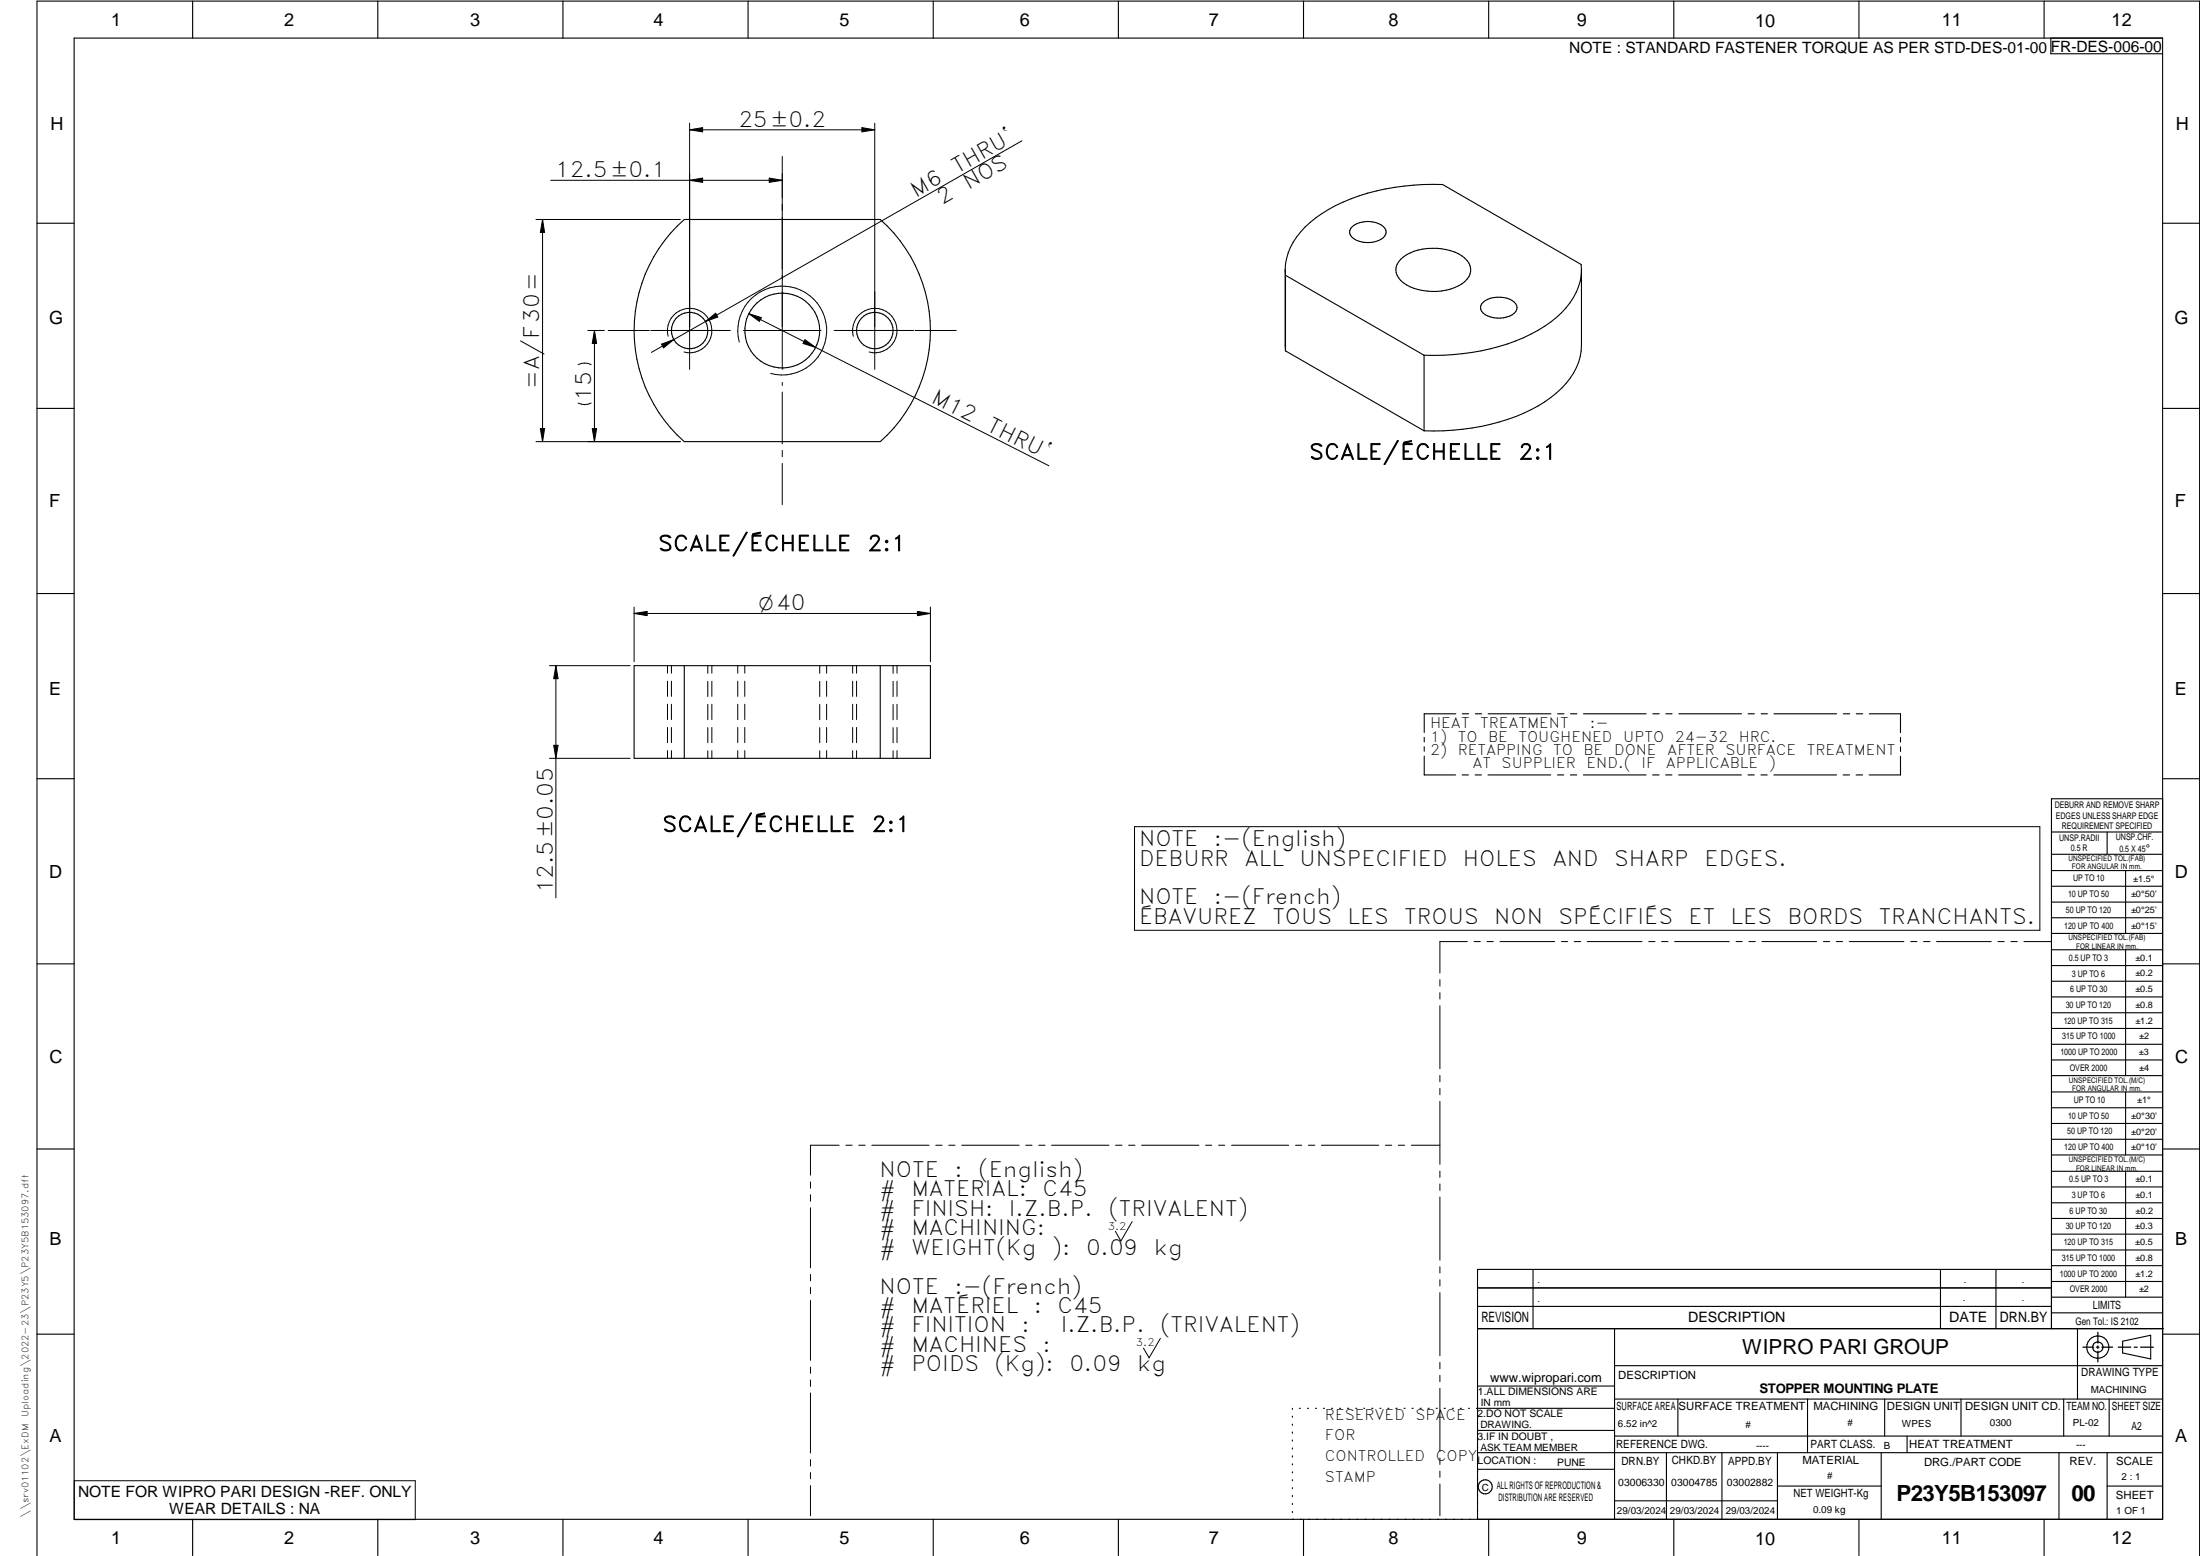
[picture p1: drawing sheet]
<svg xmlns="http://www.w3.org/2000/svg" width="594mm" height="420mm" viewBox="0 0 594 420" stroke-linecap="round" stroke-linejoin="round" font-family="sans-serif">
<g fill="none" stroke="#000" stroke-width=".3">
<path d="M20 10.3h564v400h-564zM52 .3v10M102 .3v10M152 .3v10M202 .3v10M252 .3v10M302 .3v10M352 .3v10M402 .3v10M452 .3v10M502 .3v10M552 .3v10"/>
<path d="M553.8 10.3v4.2h30.2M10 60.3h10M182.9 61l1.9-1.7h52.9a40 40 0 0 1 0 60h-52.9a40 40 0 0 1-1.9-58.3zM347 72.9l.1 21.8M347 72.8l.1 1.5M347 72.8a18.1 18.1 0 0 1 8.3-14 51 51 0 0 1 26.5-8.8l7.7-.2 37.5 21.6a16.8 16.8 0 0 1-6.7 14.3 47.7 47.7 0 0 1-25.4 9.8 63.5 63.5 0 0 1-10.4 .4M347.1 74.3v20.4M347.1 74.3l37.4 21.6M365.2 61.2a6.8 6.8 0 0 1 8.8 .4 1.97 1.97 0 0 1-1 3 7.3 7.3 0 0 1-7.8-.4 1.86 1.86 0 0 1 0-3zM378.2 70a13.8 13.8 0 0 1 12.3-2.6 8.1 8.1 0 0 1 6.5 4.4 4.6 4.6 0 0 1-3.1 5.4 15.5 15.5 0 0 1-14.9-.8 3.9 3.9 0 0 1-.8-6.4zM427.1 72.9v20.4a17.9 17.9 0 0 1-8.3 14 51.5 51.5 0 0 1-26.4 8.9l-7.9 .1M584 60.3h10"/>
<path d="M347.1 94.7l37.4 21.6M384.5 95.9v20.4M400.6 81.6a7 7 0 0 1 8.7 .4 2.02 2.02 0 0 1-1 3 7.4 7.4 0 0 1-7.7-.4 1.86 1.86 0 0 1 0-3zM10 110.3h10M584 110.3h10M10 160.3h10M171.2 179.7h80v25.1h-80zM184.8 179.7v25.1M237.7 179.7v25.1M584 160.3h10M384.6 199.1v1.2M393.1 192.7h-8.5v5.1"/>
<path d="M394.9 192.7h1.7M398.4 192.7h1.7M401.9 192.7h16.9M420.6 192.7h1.7M424.1 192.7h1.7M427.6 192.7h16.9M446.3 192.7h1.7M449.8 192.7h1.7M453.3 192.7h17M472.1 192.7h1.6M475.6 192.7h1.7M479 192.7h17"/>
<path d="M497.7 192.7h1.8M501.3 192.7h1.7M504.8 192.7h8.4v5.1M513.2 199.1v1.3M10 210.3h10M384.6 201.6v1.3M384.6 204.2v5.1h8.5M394.8 209.3h1.7M398.4 209.3h1.6M401.8 209.3h17M420.6 209.3h1.7M424 209.3h1.8"/>
<path d="M427.6 209.3h16.9M446.3 209.3h1.7M449.8 209.3h1.7M453.3 209.3h16.9M472 209.3h1.7M475.5 209.3h1.7M479 209.3h16.9M497.7 209.3h1.7M501.2 209.3h1.8M513.2 204.2v5.1h-8.5M513.2 201.7v1.2M584 215.7h-30v143.1"/>
<path d="M584 210.3h10M554 224.7h30M554 230.7h30M554 235.1h30M554 239.3h30M569 224.7v6M574 235.1v17M554 243.6h30M554 247.8h30M554 252.1h30M554 256.5h30M574 256.5v33.9"/>
<path d="M10 260.3h10M554 260.7h30M554 265h30M554 269.2h30M554 273.5h30M554 277.7h30M584 260.3h10M554 282h30M554 286.2h30M554 290.4h30M554 294.9h30M554 299.1h30"/>
<path d="M574 294.9v17M10 310.3h10M554 303.4h30M554 307.6h30M554 311.9h30M554 316.3h30M574 316.3v34M584 310.3h10M554 320.5h30M554 324.8h30M554 329h30M554 333.2h30"/>
<path d="M554 337.5h30M399 358.8h185.2M399 352.8h155M399 347.8h155M414 342.8v16M436 358.8v51.5M524 342.8v16M539 342.8v16M554 341.8h30M554 346h30M554 350.3h30M554 354.5h30"/>
<path d="M554 342.8h-155v67.5M561 358.8v19M10 360.3h10M399 374.3h37M436 377.8h148M453.1 377.8v10M488.1 377.8v14.5M508.9 377.8v10M529.5 377.8v10M557.3 377.8v10M569.5 377.8v10M573.2 362.2l7.6-1.6v6.3l-7.6-1.6z"/>
<path d="M584 368.8h-148M584 360.3h10M349 380.3v.3M349 382.4v.3M349 384.6v.3M349 386.7v.3M349 388.8v.3M349 391v.3M349 393.1v.3M349 395.3v.3M349 397.4v.3M349 399.5v.3"/>
<path d="M350.9 380.3h.2M353.1 380.3h.2M355.2 380.3h.3M357.4 380.3h.3M359.6 380.3h.3M361.7 380.3h.3M363.9 380.3h.3M366.1 380.3h.3M368.3 380.3h.2M370.4 380.3h.3M372.6 380.3h.3M374.8 380.3h.3"/>
<path d="M376.9 380.3h.4M379.1 380.3h.3M381.3 380.3h.3M383.4 380.3h.4M385.6 380.3h.3M387.8 380.3h.3M390 380.3h.3M392.2 380.3h.3M394.3 380.3h.3M396.5 380.3h.3M398.7 380.3h37.3M399 396.7h37"/>
<path d="M399 392.3h185M399 386.2h37M436 387.8h148M450 392.3v18M465 392.3v18M480 392.3v18M508 392.3v18M515 387.8v4.5M556 392.3v18M569 392.3v18M52 410.3v9.7M102 410.3v9.7"/>
<path d="M152 410.3v9.7M202 410.3v9.7M252 410.3v9.7M302 410.3v9.7M349 401.7v.3M349 403.8v.4M349 406v.3M349 408.1v.3M352 410.3v9.7M402 410.3v9.7M436 405.3h44M452 410.3v9.7"/>
<path d="M480 401.3h28M502 410.3v9.7M552 410.3v9.7M569 401.3h15M10 420v-419.7h584v419.7"/>
<circle cx="186.2" cy="89.2" r="4.9"/>
<circle cx="211.2" cy="89.3" r="10.1"/>
<circle cx="236.2" cy="89.2" r="4.9"/>
<circle cx="566.5" cy="363.7" r="1.39"/>
<circle cx="566.5" cy="363.8" r="3"/>
<circle cx="401.1" cy="401.5" r="1.9"/>
</g>
<g fill="none" stroke="#000" stroke-width=".27">
<path d="M186.2 35.1l3.5-.6v1.1zM186.2 33.3v66.4M186.2 35.1h50M232.7 34.5l3.5 .6-3.5 .5zM236.2 33.3v66.4M276 38l-100.1 57.2M144.7 59.3h39M146.5 59.3v60M146.5 59.3l.6 3.5h-1.2zM148.7 48.7h62.5M186.2 48.7l3.5-.6v1.1zM207.7 48.1l3.5 .6-3.5 .5z"/>
<path d="M211.2 42.2v57.5M156.1 98.5a3.9 3.9 0 0 1 3.5 0M158.7 89.2h4.5M160.5 89.2v30.1M160.5 89.2l.6 3.6h-1.2zM164.2 89.2h11.1M175.7 89.2h21.5M178.6 92.9l3.3-1.2-2.7 2.2zM180.4 90.8a6 6 0 0 1 5.3-7.5 6 6 0 0 1 6.5 6.4 6 6 0 0 1-7.5 5.3M190.5 86.8l2.7-2.2 .6 1zM199.6 92.4a12 12 0 0 1 10.6-15.1 12 12 0 0 1 13 13 12 12 0 0 1-15.1 10.5M200.7 89.2h21"/>
<path d="M202.2 84.7l3.4 1.1-.5 1zM202.2 84.7l81 41.1M217.4 91.7l2.9 2.1-3.4-1zM230.4 90.8a6 6 0 0 1 5.3-7.5 6 6 0 0 1 6.5 6.4 6 6 0 0 1-7.5 5.3M246.7 89.2h-21.5M247.1 89.2h11.1M144.7 119.3h39M145.9 115.7h1.2l-.6 3.6zM156.1 108.8a3.9 3.9 0 0 0 3.5 0M159.9 115.7h1.2l-.6 3.6zM211.2 103.3v.8M211.2 105.9v13.9"/>
<path d="M211.2 121.6v1.8M211.2 125.1v11.2M148.4 179.7h21.8M150.1 179.7v62.7M150.1 179.7l.6 3.6h-1.2zM171.2 163.9v14.8M171.2 165.7l3.5-.6v1.1zM171.2 165.7h80M180.2 179.7v2.1M181.3 179.7v2.1M191.1 179.7v2.1M192.2 179.7v2.1"/>
<path d="M199.2 179.7v2.1M201.1 179.7v2.1M221.4 179.7v2.1M223.2 179.7v2.1M230.2 179.7v2.1M231.3 179.7v2.1M241.2 179.7v2.1M242.2 179.7v2.1M247.7 165.1l3.5 .6-3.5 .5zM251.2 163.9v14.8M180.2 183.9v4.1M180.2 190.2v4.1"/>
<path d="M180.2 196.4v4.1M181.3 183.9v4.1M181.3 190.2v4.1M181.3 196.4v4.1M191.1 184v4.1M191.1 190.2v4.2M191.1 196.5v4.1M192.2 183.9v4.1M192.2 190.2v4.1M192.2 196.4v4.1M199.2 183.9v4.1M199.2 190.2v4.1"/>
<path d="M199.2 196.4v4.1M201.1 183.9v4.1M201.1 190.2v4.1M201.1 196.4v4.1M221.4 184v4.1M221.4 190.2v4.2M221.4 196.5v4.1M223.2 183.9v4.1M223.2 190.2v4.1M223.2 196.4v4.1M230.2 183.9v4.1M230.2 190.2v4.1"/>
<path d="M230.2 196.4v4.1M231.3 183.9v4.1M231.3 190.2v4.1M231.3 196.4v4.1M241.2 184v4.1M241.2 190.2v4.2M241.2 196.5v4.1M242.2 183.9v4.1M242.2 190.2v4.1M242.2 196.4v4.1M148.4 204.8h21.8M149.5 201.3h1.2l-.6 3.5z"/>
<path d="M180.2 202.7v2.1M181.3 202.7v2.1M191.1 202.7v2.1M192.2 202.7v2.1M199.2 202.7v2.1M201.1 202.7v2.1M221.4 202.7v2.1M223.2 202.7v2.1M230.2 202.7v2.1M231.3 202.7v2.1M241.2 202.7v2.1M242.2 202.7v2.1"/>
<path d="M306.4 223.2h244.4v28h-244.4zM396.2 254.3h-7.4v8.5M398.1 254.3h1.6M401.5 254.3h1.8M405 254.3h14.8M421.6 254.3h1.7M425.1 254.3h1.7M428.6 254.3h14.8M445.2 254.3h1.7M448.7 254.3h1.7M452.2 254.3h14.8M468.8 254.3h1.7"/>
<path d="M472.3 254.3h1.7M475.8 254.3h14.8M492.4 254.3h1.7M495.8 254.3h1.8M499.4 254.3h14.7M516 254.3h1.6M519.4 254.3h1.8M522.9 254.3h14.8M539.5 254.3h1.7M543 254.3h1.7M546.5 254.3h7.4M388.8 264.5v1.8"/>
<path d="M388.8 268.1v1.6M388.8 271.6v17M388.8 290.4v1.7M388.8 293.9v1.7M388.8 297.4v17M218.9 319.2v1.6M226.6 309.2h-7.7v8.1M228.4 309.2h1.7M231.9 309.2h1.7M235.4 309.2h15.5M252.7 309.2h1.7M256.2 309.2h1.7"/>
<path d="M259.7 309.2h15.5M277 309.2h1.7M280.5 309.2h1.7M284 309.2h15.5M301.2 309.2h1.8M304.8 309.2h1.7M308.3 309.2h15.5M325.5 309.2h1.7M329.1 309.2h1.6M332.6 309.2h15.4M349.8 309.2h1.7M353.3 309.2h1.7"/>
<path d="M356.8 309.2h15.5M374.1 309.2h1.7M377.6 309.2h1.7M381.1 309.2h7.7M388.8 316.2v1.7M388.8 319.7v1.7M218.9 322.6v1.8M218.9 326.1v16.2M305.7 329.9l-3 5.2-1.5-2.6M388.8 323.2v17.1M218.9 344.1v1.8M218.9 347.6v1.7"/>
<path d="M218.9 351.2v16.1M388.8 342.1v1.6M388.8 345.6v1.7M388.8 349v17.1M218.9 369.1v1.7M218.9 372.6v1.8M218.9 376.1v16.2M313.3 361.4l-3 5.2-1.5-2.6M388.8 367.9v1.7M388.8 371.4v1.7M388.8 374.9v17M20.1 399.8h92v10.5h-92z"/>
<path d="M218.9 394.1v1.8M218.9 397.6v1.7M388.8 393.7v1.7M388.8 397.2v1.7M218.9 401.2v8.1M388.8 400.7v8.6"/>
</g>
<path d="M566.5 359.7v3M562.5 363.8h2.9M566.1 363.8h.7M566.5 363.4v.7M566.5 364.9v2.8M567.6 363.8h2.9M572 363.8h3.4M576.3 363.8h.8M578 363.8h3.5" fill="none" stroke="#000" stroke-width=".34"/>
<g fill="#000">
<path d="M186.2 35.1l3.5-.6v1.1zM232.7 34.5l3.5 .6-3.5 .5zM186.2 48.7l3.5-.6v1.1zM207.7 48.1l3.5 .6-3.5 .5zM146.5 59.3l.6 3.5h-1.2zM160.5 89.2l.6 3.6h-1.2zM178.6 92.9l3.3-1.2-2.7 2.2zM190.5 86.8l2.7-2.2 .6 1zM202.2 84.7l3.4 1.1-.5 1zM217.4 91.7l2.9 2.1-3.4-1zM145.9 115.7h1.2l-.6 3.6zM159.9 115.7h1.2l-.6 3.6z"/>
<path d="M171.2 165.7l3.5-.6v1.1zM247.7 165.1l3.5 .6-3.5 .5zM150.1 179.7l.6 3.6h-1.2zM149.5 201.3h1.2l-.6 3.5z"/>
</g>
<g font-size="6">
<text x="512.1" y="405.2">P23Y5B153097</text>
<text x="559.4" y="405.2">00</text>
</g>
<g font-size="5.7">
<text x="199.4" y="34.2">25±0.2</text>
<text x="149.9" y="47.8">12.5±0.1</text>
<text x="258.5" y="47" transform="rotate(-30 258.5 47)">THRU`</text>
<text x="247.3" y="53.4" transform="rotate(-30 247.3 53.4)">M6</text>
<text x="261.5" y="51.3" transform="rotate(-30 261.5 51.3)">NOS</text>
<text x="254.4" y="55.4" transform="rotate(-30 254.4 55.4)">2</text>
<text x="145.6" y="105" transform="rotate(-90 145.6 105)">=A/F30=</text>
<text x="159.6" y="108.2" transform="rotate(-90 159.6 108.2)">15</text>
<text x="251.2" y="108.5" transform="rotate(27 251.2 108.5)">M12</text>
<text x="266.1" y="116.1" transform="rotate(27 266.1 116.1)">THRU`</text>
<text x="353.5" y="124">SCALE/ÉCHELLE</text>
<text x="410.1" y="124">2:1</text>
<text x="177.7" y="148.8">SCALE/ÉCHELLE</text>
<text x="234.2" y="148.8">2:1</text>
<text x="178.9" y="224.6">SCALE/ÉCHELLE</text>
<text x="235.4" y="224.6">2:1</text>
<text x="307.6" y="228.5">NOTE</text>
<text x="307.6" y="233.7">DEBURR</text>
<text x="327.8" y="228.5">:-(English)</text>
<text x="336" y="233.7">ALL</text>
<text x="350.9" y="233.7">UNSPECIFIED</text>
<text x="395" y="233.7">HOLES</text>
<text x="419.2" y="233.7">AND</text>
<text x="435.9" y="233.7">SHARP</text>
<text x="460.3" y="233.7">EDGES.</text>
<text x="149.3" y="241.2" transform="rotate(-90 149.3 241.2)">12.5±0.05</text>
<text x="307.6" y="244.2">NOTE</text>
<text x="327.8" y="244.2">:-(French)</text>
<text x="307.6" y="249.5">ÉBAVUREZ</text>
<text x="343.6" y="249.5">TOUS</text>
<text x="363.9" y="249.5">LES</text>
<text x="379.2" y="249.5">TROUS</text>
<text x="403.5" y="249.5">NON</text>
<text x="420.9" y="249.5">SPÉCIFIÉS</text>
<text x="455.9" y="249.5">ET</text>
<text x="467.3" y="249.5">LES</text>
<text x="482.7" y="249.5">BORDS</text>
<text x="507.3" y="249.5">TRANCHANTS.</text>
<text x="237.5" y="317.8">NOTE</text>
<text x="257.7" y="317.8">:</text>
<text x="264.1" y="317.8">(English)</text>
<text x="237.5" y="323">#</text>
<text x="246.1" y="323">MATERIAL:</text>
<text x="281.5" y="323">C45</text>
<text x="237.5" y="328.3">#</text>
<text x="246.1" y="328.3">FINISH:</text>
<text x="272.4" y="328.3">I.Z.B.P.</text>
<text x="299.3" y="328.3">(TRIVALENT)</text>
<text x="237.5" y="333.5">#</text>
<text x="246.1" y="333.5">MACHINING:</text>
<text x="237.5" y="338.8">#</text>
<text x="246.1" y="338.8">WEIGHT(Kg</text>
<text x="284" y="338.8">):</text>
<text x="293.3" y="338.8">0.09</text>
<text x="311.6" y="338.8">kg</text>
<text x="237.5" y="349.3">NOTE</text>
<text x="257.7" y="349.3">:-(French)</text>
<text x="237.5" y="354.5">#</text>
<text x="237.5" y="359.8">#</text>
<text x="246.1" y="354.5">MATÉRIEL</text>
<text x="246.1" y="359.8">FINITION</text>
<text x="275.8" y="359.8">:</text>
<text x="279.2" y="354.5">:</text>
<text x="285.6" y="354.5">C45</text>
<text x="286.4" y="359.8">I.Z.B.P.</text>
<text x="313.3" y="359.8">(TRIVALENT)</text>
<text x="237.5" y="365">#</text>
<text x="246.1" y="365">MACHINES</text>
<text x="281.5" y="365">:</text>
<text x="237.5" y="370.3">#</text>
<text x="246.1" y="370.3">POIDS</text>
<text x="268.5" y="370.3">(Kg):</text>
<text x="288.8" y="370.3">0.09</text>
<text x="307.1" y="370.3">kg</text>
</g>
<text font-size="5.6" x="470.5" y="365.5">WIPRO PARI GROUP</text>
<text font-size="5.4" x="204.9" y="164.8">O40</text>
<g font-size="4.9">
<text x="30" y="6.9">1</text>
<text x="76.7" y="6.9">2</text>
<text x="127" y="6.9">3</text>
<text x="176.5" y="6.9">4</text>
<text x="226.7" y="6.9">5</text>
<text x="275.4" y="6.9">6</text>
<text x="326.4" y="6.9">7</text>
<text x="375" y="6.9">8</text>
<text x="425.8" y="6.9">9</text>
<text x="473.9" y="7.3">10</text>
<text x="524.3" y="6.9">11</text>
<text x="570.2" y="6.9">12</text>
<text x="13.6" y="35.1">H</text>
<text x="587.6" y="35.1">H</text>
<text x="13.2" y="87.5">G</text>
<text x="587.2" y="87.5">G</text>
<text x="13.2" y="137">F</text>
<text x="587.2" y="137">F</text>
<text x="13.2" y="187.6">E</text>
<text x="587.2" y="187.6">E</text>
<text x="13.2" y="237">D</text>
<text x="587.2" y="237">D</text>
<text x="13.4" y="287.1">C</text>
<text x="587.4" y="287.1">C</text>
<text x="13.4" y="336.2">B</text>
<text x="587.4" y="336.2">B</text>
<text x="13.4" y="389.3">A</text>
<text x="587.4" y="389.3">A</text>
<text x="30" y="416.9">1</text>
<text x="76.7" y="416.9">2</text>
<text x="127" y="416.9">3</text>
<text x="176.5" y="416.9">4</text>
<text x="226.7" y="416.9">5</text>
<text x="275.4" y="416.9">6</text>
<text x="326.4" y="416.9">7</text>
<text x="375" y="416.9">8</text>
<text x="425.8" y="416.9">9</text>
<text x="473.9" y="417.3">10</text>
<text x="524.3" y="416.9">11</text>
<text x="570.2" y="416.9">12</text>
</g>
<g font-size="4.2">
<text x="423.7" y="14.3">NOTE : STANDARD FASTENER TORQUE AS PER STD-DES-01-00</text>
<text x="553.8" y="14">FR-DES-006-00</text>
<text x="21.1" y="404.3">NOTE FOR WIPRO PARI DESIGN -REF. ONLY</text>
<text x="45.7" y="408.8">WEAR DETAILS : NA</text>
</g>
<g font-size="3.9">
<text x="386.2" y="196.7">HEAT</text>
<text x="399.7" y="196.7">TREATMENT</text>
<text x="429.3" y="196.7">:-</text>
<text x="386.2" y="200.3">1)</text>
<text x="386.2" y="203.9">2)</text>
<text x="393.6" y="200.3">TO</text>
<text x="393.6" y="203.9">RETAPPING</text>
<text x="401.9" y="200.3">BE</text>
<text x="410.1" y="200.3">TOUGHENED</text>
<text x="419.4" y="203.9">TO</text>
<text x="427.6" y="203.9">BE</text>
<text x="435.8" y="203.9">DONE</text>
<text x="438.3" y="200.3">UPTO</text>
<text x="450.2" y="203.9">AFTER</text>
<text x="452.3" y="200.3">24-32</text>
<text x="465.9" y="203.9">SURFACE</text>
<text x="469.5" y="200.3">HRC.</text>
<text x="487.9" y="203.9">TREATMENT</text>
<text x="397.6" y="207.5">AT</text>
<text x="405.5" y="207.5">SUPPLIER</text>
<text x="428.4" y="207.5">END.(</text>
<text x="443.3" y="207.5">IF</text>
<text x="449.9" y="207.5">APPLICABLE</text>
<text x="477.6" y="207.5">)</text>
<text x="400" y="357.1">REVISION</text>
<text x="455.9" y="357.1">DESCRIPTION</text>
<text x="526.4" y="357.1">DATE</text>
<text x="540" y="357.1">DRN.BY</text>
<text x="357.8" y="383.3">RESERVED</text>
<text x="382.3" y="383.3">SPACE</text>
<text x="357.8" y="388.9">FOR</text>
<text x="357.8" y="394.5">CONTROLLED</text>
<text x="387.8" y="394.5">COPY</text>
<text x="357.8" y="400">STAMP</text>
</g>
<text font-size="3.6" x="475.1" y="376.1">STOPPER MOUNTING PLATE</text>
<text font-size="3.5" x="402.4" y="373.3">www.wipropari.com</text>
<g font-size="3.1">
<text x="565.1" y="353.5">LIMITS</text>
<text x="562" y="371.7">DRAWING TYPE</text>
<text x="437" y="372.3">DESCRIPTION</text>
<text x="436.5" y="380.8">SURFACE AREA</text>
<text x="453.3" y="380.8">SURFACE TREATMENT</text>
<text x="489.7" y="380.8">MACHINING</text>
<text x="509.5" y="380.8">DESIGN UNIT</text>
<text x="530.6" y="380.8">DESIGN UNIT CD.</text>
<text x="558" y="380.6">TEAM NO.</text>
<text x="570.3" y="380.7">SHEET SIZE</text>
<text x="575.6" y="386.1">A2</text>
<text x="436.4" y="391.1">REFERENCE DWG.</text>
<text x="437.8" y="395.5">DRN.BY</text>
<text x="451.4" y="395.4">CHKD.BY</text>
<text x="466.6" y="395.5">APPD.BY</text>
<text x="486.7" y="395.4">MATERIAL</text>
<text x="488.9" y="390.9">PART CLASS.</text>
<text x="515.6" y="390.9">HEAT TREATMENT</text>
<text x="519.6" y="395.9">DRG./PART CODE</text>
<text x="558.9" y="395.5">REV.</text>
<text x="571.4" y="395.6">SCALE</text>
<text x="484.3" y="404.2">NET WEIGHT-Kg</text>
<text x="571.4" y="404.7">SHEET</text>
</g>
<text font-size="3" x="579.5" y="230.1">°</text>
<g font-size="2.8">
<text x="299.1" y="332.1">3.2</text>
<text x="560.4" y="357.7">Gen Tol.: IS 2102</text>
<text x="306.7" y="363.6">3.2</text>
<text x="399.1" y="376.6">1.ALL DIMENSIONS ARE</text>
<text x="399" y="382.7">2.DO NOT SCALE</text>
<text x="399" y="388.7">3.IF IN DOUBT ,</text>
<text x="399" y="395.4">LOCATION :</text>
<text x="420.5" y="396">PUNE</text>
<text x="404.2" y="402">ALL RIGHTS OF REPRODUCTION &amp;</text>
<text x="437" y="401.2">03006330</text>
<text x="451.3" y="401.2">03004785</text>
<text x="466.3" y="401.2">03002882</text>
<text x="404.7" y="405.4">DISTRIBUTION ARE RESERVED</text>
</g>
<g font-size="2.7">
<text x="564.6" y="376.2">MACHINING</text>
<text x="399.9" y="379.7">IN mm</text>
<text x="399.7" y="385.7">DRAWING.</text>
<text x="436.9" y="385.4">6.52 in^2</text>
<text x="471.4" y="385.5">#</text>
<text x="498.9" y="385">#</text>
<text x="513.6" y="385.3">WPES</text>
<text x="537.3" y="385.1">0300</text>
<text x="559.7" y="385.1">PL-02</text>
<text x="399.7" y="391.8">ASK TEAM MEMBER</text>
<text x="474.2" y="391.2">----</text>
<text x="508.7" y="391.2">B</text>
<text x="560.6" y="391.1">---</text>
<text x="493.4" y="399.5">#</text>
<text x="572.8" y="399.7">2 : 1</text>
<text x="400.1" y="402.5">C</text>
<text x="436.6" y="408.7">29/03/2024</text>
<text x="450.9" y="408.8">29/03/2024</text>
<text x="466" y="408.9">29/03/2024</text>
<text x="489.6" y="408.5">0.09 kg</text>
<text x="571.4" y="408.7">1 OF 1</text>
</g>
<g font-size="2.5">
<text x="554.9" y="218.3">DEBURR AND REMOVE SHARP</text>
<text x="555.2" y="221">EDGES UNLESS SHARP EDGE</text>
<text x="556.1" y="227.1">UNSP.RADII</text>
<text x="556.8" y="223.8">REQUIREMENT SPECIFIED</text>
<text x="571.4" y="226.9">UNSP.CHF.</text>
<text x="559.2" y="229.9">0.5 R</text>
<text x="572.3" y="230.1">0.5 X 45</text>
<text x="559.8" y="238">UP TO 10</text>
<text x="576.1" y="238.1">±1.5°</text>
<text x="558.5" y="242.2">10 UP TO 50</text>
<text x="575.5" y="242.3">±0°50'</text>
<text x="557.4" y="250.7">120 UP TO 400</text>
<text x="557.9" y="246.5">50 UP TO 120</text>
<text x="575.5" y="250.7">±0°15'</text>
<text x="575.5" y="246.5">±0°25'</text>
<text x="558.7" y="259.4">0.5 UP TO 3</text>
<text x="559.5" y="263.7">3 UP TO 6</text>
<text x="576.6" y="263.6">±0.2</text>
<text x="576.6" y="259.4">±0.1</text>
<text x="559" y="267.9">6 UP TO 30</text>
<text x="576.6" y="267.9">±0.5</text>
<text x="557.8" y="272.2">30 UP TO 120</text>
<text x="576.6" y="272.2">±0.8</text>
<text x="556.9" y="280.7">315 UP TO 1000</text>
<text x="557.3" y="276.4">120 UP TO 315</text>
<text x="576.6" y="276.4">±1.2</text>
<text x="577.7" y="280.7">±2</text>
<text x="556.4" y="284.9">1000 UP TO 2000</text>
<text x="577.6" y="284.9">±3</text>
<text x="558.9" y="289.2">OVER 2000</text>
<text x="577.7" y="289.3">±4</text>
<text x="560" y="297.9">UP TO 10</text>
<text x="577.1" y="297.9">±1°</text>
<text x="558.5" y="302.1">10 UP TO 50</text>
<text x="575.5" y="302.1">±0°30'</text>
<text x="557.4" y="310.6">120 UP TO 400</text>
<text x="558.2" y="306.3">50 UP TO 120</text>
<text x="575.5" y="310.6">±0°10'</text>
<text x="575.5" y="306.4">±0°20'</text>
<text x="558.8" y="319.2">0.5 UP TO 3</text>
<text x="559.4" y="323.4">3 UP TO 6</text>
<text x="576.6" y="319.2">±0.1</text>
<text x="576.6" y="323.5">±0.1</text>
<text x="558.9" y="327.7">6 UP TO 30</text>
<text x="576.7" y="327.7">±0.2</text>
<text x="557.8" y="332">30 UP TO 120</text>
<text x="576.6" y="332">±0.3</text>
<text x="556.8" y="340.5">315 UP TO 1000</text>
<text x="557.3" y="336.3">120 UP TO 315</text>
<text x="576.6" y="336.3">±0.5</text>
<text x="576.6" y="340.5">±0.8</text>
<text x="415.2" y="346.4">.</text>
<text x="530.3" y="346.5">.</text>
<text x="545.9" y="346.4">.</text>
<text x="556.2" y="344.7">1000 UP TO 2000</text>
<text x="576.6" y="344.7">±1.2</text>
<text x="415.2" y="351.5">.</text>
<text x="530" y="351.3">.</text>
<text x="545.9" y="351.4">.</text>
<text x="558.9" y="349">OVER 2000</text>
<text x="577.6" y="349">±2</text>
</g>
<g font-size="2.4">
<text x="7.7" y="382.7" transform="rotate(-90 7.7 382.7)">Uploading\2022-23\P23Y5\P23Y5B153097.dft</text>
<text x="7.7" y="409.8" transform="rotate(-90 7.7 409.8)">\\srv01102\ExDM</text>
</g>
<g font-size="2.1">
<text x="558.5" y="232.4">UNSPECIFIED TOL.(FAB)</text>
<text x="559.5" y="234.7">FOR ANGULAR IN mm.</text>
<text x="558.6" y="253.9">UNSPECIFIED TOL.(FAB)</text>
<text x="560.7" y="256.3">FOR LINEAR IN mm.</text>
<text x="558.7" y="292.3">UNSPECIFIED TOL.(M/C)</text>
<text x="559.6" y="294.7">FOR ANGULAR IN mm.</text>
<text x="558.7" y="313.7">UNSPECIFIED TOL.(M/C)</text>
<text x="560.6" y="316.1">FOR LINEAR IN mm.</text>
</g>
</svg>
